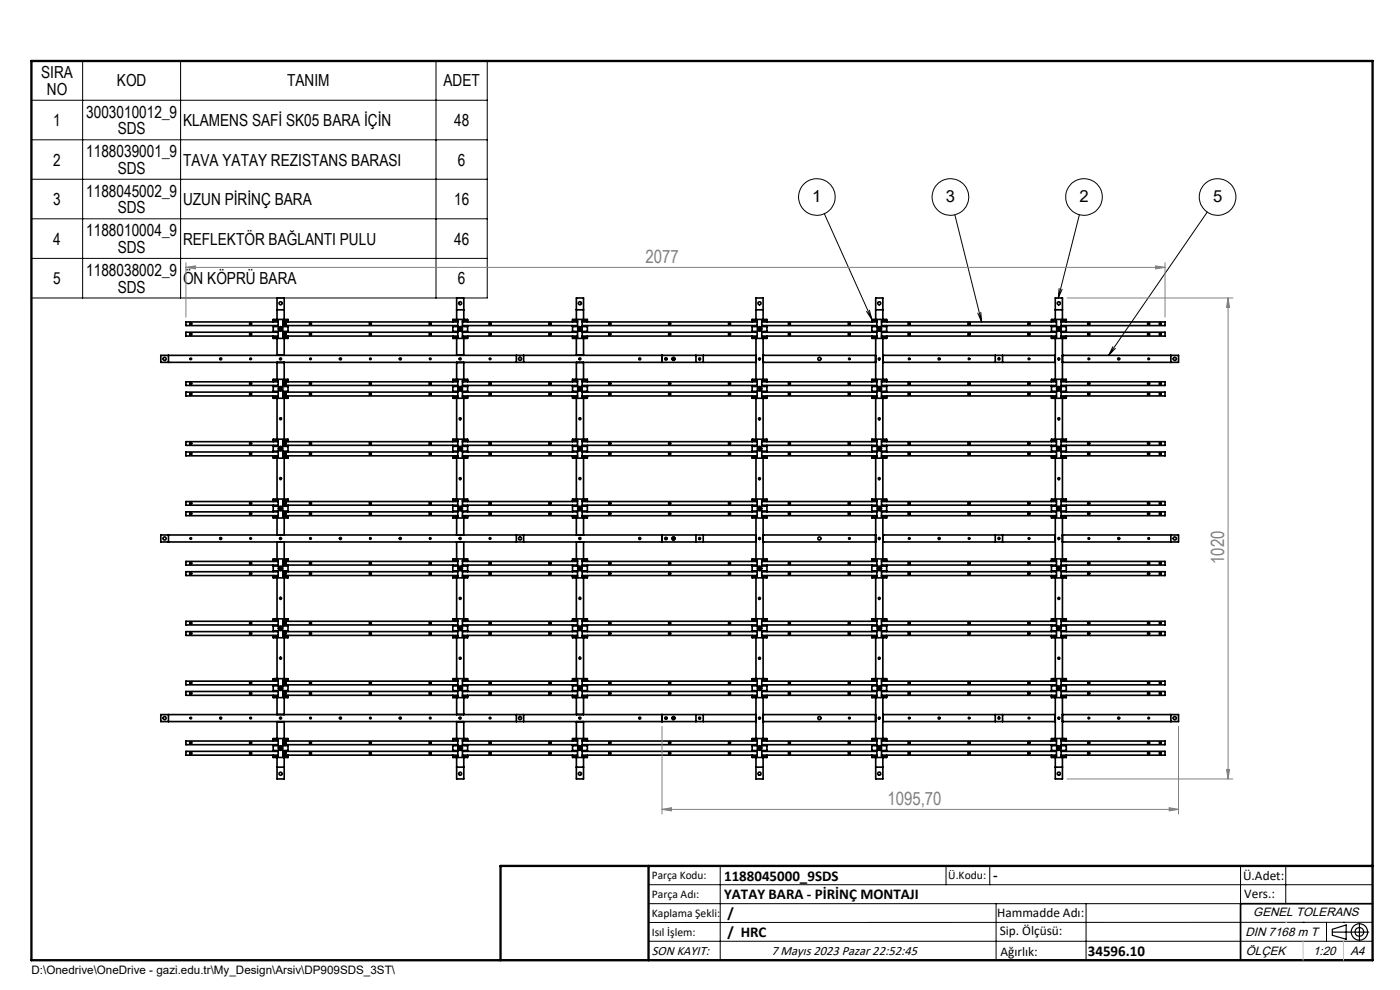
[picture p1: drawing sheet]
<svg xmlns="http://www.w3.org/2000/svg" width="297mm" height="210mm" viewBox="0 0 297 210" stroke-linecap="round" stroke-linejoin="round" font-family="sans-serif">
<g fill="none" stroke="#000" stroke-width=".35">
<path d="M35.7 75.4v1.5M58 70.3h1v1.2h-1M58 71.3v.5h3.1v-.5M58 68.1h1v1.2h-1M58 68.3v-.5h3.1v.5M58 69.1v1.4M58.8 65.7h1.5M58.8 67.8v-4.6h1.5v4.6M58.8 71.8v3.6M58.8 76.9v3.6M58.8 76.9h1.5M59 68.3h-19.6v.8h19.6"/>
<path d="M59 70.5h-19.6v.8h19.6M60 71.3h37.1M60 70.5h37.1M60 69.1h37.1M60 68.3h37.1M60.3 71.8v3.6M60.3 76.9v3.6M61.1 70.3h-1.1v1.2h1.1M61.1 68.1h-1.1v1.2h1.1M61.1 69.1v1.4M96.1 68.3v-.5h3.1v.5M96.1 69.1v1.4"/>
<path d="M96.1 71.3v.5h3.1v-.5M96.1 68.1h1v1.2h-1M96.1 70.3h1v1.2h-1M96.9 65.7h1.5M96.9 67.8v-4.6h1.5v4.6M96.9 76.9h1.5M96.9 71.8v3.6M96.9 76.9v3.6M98.1 71.3h24.4M98.1 70.5h24.4M98.1 69.1h24.4M98.1 68.3h24.4"/>
<path d="M98.4 71.8v3.6M98.4 76.9v3.6M99.2 69.1v1.4M99.2 68.1h-1.1v1.2h1.1M99.2 70.3h-1.1v1.2h1.1M109.5 75.4v1.5M111.1 75.4v1.5M121.5 70.3h1v1.2h-1M121.5 71.3v.5h3.1v-.5M121.5 68.1h1v1.2h-1M121.5 68.3v-.5h3.1v.5M121.5 69.1v1.4"/>
<path d="M122.3 65.7h1.5M122.3 67.8v-4.6h1.5v4.6M122.3 76.9h1.5M122.3 71.8v3.6M122.3 76.9v3.6M123.5 71.3h37.1M123.5 70.5h37.1M123.5 69.1h37.1M123.5 68.3h37.1M123.8 71.8v3.6M123.8 76.9v3.6M124.6 70.3h-1.1v1.2h1.1"/>
<path d="M124.6 68.1h-1.1v1.2h1.1M124.6 69.1v1.4M140.4 75.4v1.5M140.5 75.4v1.5M147.6 75.4v1.5M149.2 75.4v1.5M159.6 68.3v-.5h3.1v.5M159.6 71.3v.5h3.1v-.5M159.6 69.1v1.4M159.6 68.1h1v1.2h-1M159.6 70.3h1v1.2h-1M160.3 75.4v1.5"/>
<path d="M160.4 75.4h-126.3v1.5h126.3M160.4 67.8v-4.6h1.5v4.6M160.4 65.7h1.5M160.4 71.8v8.7M161.6 71.3h24.4M161.6 70.5h24.4M161.6 69.1h24.4M161.6 68.3h24.4M161.9 76.9h.1M161.9 75.4h.1M161.9 75.4h23.9M161.9 76.9h23.9"/>
<path d="M161.9 71.8v8.7M162.7 69.1v1.4M162.7 68.1h-1.1v1.2h1.1M162.7 70.3h-1.1v1.2h1.1M185 68.3v-.5h3.1v.5M185 71.3v.5h3.1v-.5M185 69.1v1.4M185 68.1h1v1.2h-1M185 70.3h1v1.2h-1M185.7 75.4v1.5M185.8 67.8v-4.6h1.5v4.6M185.8 65.7h1.5"/>
<path d="M185.8 71.8v8.7M187 71.3h37.1M187 70.5h37.1M187 69.1h37.1M187 68.3h37.1M187.3 76.9h.1M187.3 75.4h.1M187.3 75.4h36.6M187.3 76.9h36.6M187.3 71.8v8.7M188.1 69.1v1.4M188.1 68.1h-1.1v1.2h1.1"/>
<path d="M188.1 70.3h-1.1v1.2h1.1M211.1 75.4v1.5M212.7 75.4v1.5M223.1 70.3h1v1.2h-1M223.1 71.3v.5h3.1v-.5M223.1 68.1h1v1.2h-1M223.1 68.3v-.5h3.1v.5M223.1 69.1v1.4M223.9 67.8v-4.6h1.5v4.6M223.9 71.8v8.7M223.9 65.7h1.5M225.1 68.3h22.1v.8h-22.1"/>
<path d="M225.1 70.5h22.1v.8h-22.1M225.4 76.9h.1M225.4 75.4h.1M225.4 75.4h24.6v1.5h-24.6M225.4 71.8v8.7M226.2 70.3h-1.1v1.2h1.1M226.2 68.1h-1.1v1.2h1.1M226.2 69.1v1.4M248.4 75.4v1.5M58 80.8h1v1.2h-1M58 81v-.5h3.1v.5M58 83h1v1.2h-1"/>
<path d="M58 84v.5h3.1v-.5M58 95.7h1v1.2h-1M58 96.7v.5h3.1v-.5M58 93.5h1v1.2h-1M58 93.7v-.5h3.1v.5M58 81.8v1.4M58 94.5v1.4M58.8 84.5v8.7M58.8 97.2v8.7M59 93.7h-19.6v.8h19.6M59 81h-19.6v.8h19.6M59 83.2h-19.6v.8h19.6"/>
<path d="M59 95.9h-19.6v.8h19.6M60 94.5h37.1M60 93.7h37.1M60 81.8h37.1M60 81h37.1M60 84h37.1M60 83.2h37.1M60 96.7h37.1M60 95.9h37.1M60.3 84.5v8.7M60.3 97.2v8.7M61.1 80.8h-1.1v1.2h1.1"/>
<path d="M61.1 83h-1.1v1.2h1.1M61.1 95.7h-1.1v1.2h1.1M61.1 93.5h-1.1v1.2h1.1M61.1 81.8v1.4M61.1 94.5v1.4M96.1 80.8h1v1.2h-1M96.1 81v-.5h3.1v.5M96.1 81.8v1.4M96.1 84v.5h3.1v-.5M96.1 93.7v-.5h3.1v.5M96.1 94.5v1.4M96.1 96.7v.5h3.1v-.5"/>
<path d="M96.1 83h1v1.2h-1M96.1 93.5h1v1.2h-1M96.1 95.7h1v1.2h-1M96.9 84.5v8.7M96.9 97.2v8.7M98.1 94.5h24.4M98.1 93.7h24.4M98.1 81.8h24.4M98.1 81h24.4M98.1 84h24.4M98.1 83.2h24.4M98.1 96.7h24.4"/>
<path d="M98.1 95.9h24.4M98.4 84.5v8.7M98.4 97.2v8.7M99.2 80.8h-1.1v1.2h1.1M99.2 81.8v1.4M99.2 94.5v1.4M99.2 83h-1.1v1.2h1.1M99.2 93.5h-1.1v1.2h1.1M99.2 95.7h-1.1v1.2h1.1M121.5 80.8h1v1.2h-1M121.5 81v-.5h3.1v.5M121.5 83h1v1.2h-1"/>
<path d="M121.5 84v.5h3.1v-.5M121.5 95.7h1v1.2h-1M121.5 96.7v.5h3.1v-.5M121.5 93.5h1v1.2h-1M121.5 93.7v-.5h3.1v.5M121.5 81.8v1.4M121.5 94.5v1.4M122.3 84.5v8.7M122.3 97.2v8.7M123.5 94.5h37.1M123.5 93.7h37.1M123.5 81.8h37.1"/>
<path d="M123.5 81h37.1M123.5 84h37.1M123.5 83.2h37.1M123.5 96.7h37.1M123.5 95.9h37.1M123.8 84.5v8.7M123.8 97.2v8.7M124.6 80.8h-1.1v1.2h1.1M124.6 83h-1.1v1.2h1.1M124.6 95.7h-1.1v1.2h1.1M124.6 93.5h-1.1v1.2h1.1M124.6 81.8v1.4"/>
<path d="M124.6 94.5v1.4M159.6 80.8h1v1.2h-1M159.6 81v-.5h3.1v.5M159.6 83h1v1.2h-1M159.6 84v.5h3.1v-.5M159.6 95.7h1v1.2h-1M159.6 96.7v.5h3.1v-.5M159.6 93.5h1v1.2h-1M159.6 93.7v-.5h3.1v.5M159.6 81.8v1.4M159.6 94.5v1.4M160.4 84.5v8.7"/>
<path d="M160.4 97.2v8.7M161.6 94.5h24.4M161.6 93.7h24.4M161.6 81.8h24.4M161.6 81h24.4M161.6 84h24.4M161.6 83.2h24.4M161.6 96.7h24.4M161.6 95.9h24.4M161.9 84.5v8.7M161.9 97.2v8.7M162.7 80.8h-1.1v1.2h1.1"/>
<path d="M162.7 83h-1.1v1.2h1.1M162.7 95.7h-1.1v1.2h1.1M162.7 93.5h-1.1v1.2h1.1M162.7 81.8v1.4M162.7 94.5v1.4M185 80.8h1v1.2h-1M185 81v-.5h3.1v.5M185 83h1v1.2h-1M185 84v.5h3.1v-.5M185 95.7h1v1.2h-1M185 93.7v-.5h3.1v.5M185 96.7v.5h3.1v-.5"/>
<path d="M185 81.8v1.4M185 94.5v1.4M185 93.5h1v1.2h-1M185.8 84.5v8.7M185.8 97.2v8.7M187 94.5h37.1M187 93.7h37.1M187 81.8h37.1M187 81h37.1M187 84h37.1M187 83.2h37.1M187 96.7h37.1"/>
<path d="M187 95.9h37.1M187.3 84.5v8.7M187.3 97.2v8.7M188.1 80.8h-1.1v1.2h1.1M188.1 83h-1.1v1.2h1.1M188.1 95.7h-1.1v1.2h1.1M188.1 81.8v1.4M188.1 94.5v1.4M188.1 93.5h-1.1v1.2h1.1M223.1 80.8h1v1.2h-1M223.1 81v-.5h3.1v.5M223.1 83h1v1.2h-1"/>
<path d="M223.1 84v.5h3.1v-.5M223.1 95.7h1v1.2h-1M223.1 96.7v.5h3.1v-.5M223.1 93.5h1v1.2h-1M223.1 93.7v-.5h3.1v.5M223.1 81.8v1.4M223.1 94.5v1.4M223.9 84.5v8.7M223.9 97.2v8.7M225.1 93.7h22.1v.8h-22.1M225.1 81h22.1v.8h-22.1M225.1 83.2h22.1v.8h-22.1"/>
<path d="M225.1 95.9h22.1v.8h-22.1M225.4 84.5v8.7M225.4 97.2v8.7M226.2 80.8h-1.1v1.2h1.1M226.2 83h-1.1v1.2h1.1M226.2 95.7h-1.1v1.2h1.1M226.2 93.5h-1.1v1.2h1.1M226.2 81.8v1.4M226.2 94.5v1.4M35.7 113.5v1.5M58 106.2h1v1.2h-1M58 106.4v-.5h3.1v.5"/>
<path d="M58 108.4h1v1.2h-1M58 109.4v.5h3.1v-.5M58 118.9h1v1.2h-1M58 119.1v-.5h3.1v.5M58 107.2v1.4M58 119.9v1.4M58.8 109.9v3.6M58.8 115v3.6M58.8 113.4h1.5M59 106.4h-19.6v.8h19.6M59 108.6h-19.6v.8h19.6M59 119.1h-19.6v.8h19.6"/>
<path d="M60 119.9h37.1M60 119.1h37.1M60 107.2h37.1M60 106.4h37.1M60 109.4h37.1M60 108.6h37.1M60.3 109.9v3.6M60.3 115v3.6M61.1 106.2h-1.1v1.2h1.1M61.1 108.4h-1.1v1.2h1.1M61.1 118.9h-1.1v1.2h1.1M61.1 107.2v1.4"/>
<path d="M61.1 119.9v1.4M96.1 106.4v-.5h3.1v.5M96.1 107.2v1.4M96.1 109.4v.5h3.1v-.5M96.1 119.1v-.5h3.1v.5M96.1 119.9v1.4M96.1 106.2h1v1.2h-1M96.1 108.4h1v1.2h-1M96.1 118.9h1v1.2h-1M96.9 113.4h1.5M96.9 109.9v3.6M96.9 115v3.6"/>
<path d="M98.1 119.9h24.4M98.1 119.1h24.4M98.1 107.2h24.4M98.1 106.4h24.4M98.1 109.4h24.4M98.1 108.6h24.4M98.4 109.9v3.6M98.4 115v3.6M99.2 107.2v1.4M99.2 119.9v1.4M99.2 106.2h-1.1v1.2h1.1M99.2 108.4h-1.1v1.2h1.1"/>
<path d="M99.2 118.9h-1.1v1.2h1.1M109.5 113.5v1.5M111.1 113.5v1.5M121.5 106.2h1v1.2h-1M121.5 106.4v-.5h3.1v.5M121.5 108.4h1v1.2h-1M121.5 109.4v.5h3.1v-.5M121.5 118.9h1v1.2h-1M121.5 119.1v-.5h3.1v.5M121.5 107.2v1.4M121.5 119.9v1.4M122.3 113.4h1.5"/>
<path d="M122.3 109.9v3.6M122.3 115v3.6M123.5 119.9h37.1M123.5 119.1h37.1M123.5 107.2h37.1M123.5 106.4h37.1M123.5 109.4h37.1M123.5 108.6h37.1M123.8 109.9v3.6M123.8 115v3.6M124.6 106.2h-1.1v1.2h1.1M124.6 108.4h-1.1v1.2h1.1"/>
<path d="M124.6 118.9h-1.1v1.2h1.1M124.6 107.2v1.4M124.6 119.9v1.4M140.4 113.5v1.5M140.5 113.5v1.5M147.6 113.5v1.5M149.2 113.5v1.5M159.6 106.2h1v1.2h-1M159.6 106.4v-.5h3.1v.5M159.6 108.4h1v1.2h-1M159.6 109.4v.5h3.1v-.5M159.6 118.9h1v1.2h-1"/>
<path d="M159.6 119.1v-.5h3.1v.5M159.6 107.2v1.4M159.6 119.9v1.4M160.3 113.5v1.5M160.4 113.5h-126.3v1.5h126.3M160.4 109.9v8.7M161.6 119.9h24.4M161.6 119.1h24.4M161.6 107.2h24.4M161.6 106.4h24.4M161.6 109.4h24.4M161.6 108.6h24.4"/>
<path d="M161.9 115h.1M161.9 113.5h.1M161.9 109.9v8.7M161.9 115h23.9M161.9 113.5h23.9M162.7 106.2h-1.1v1.2h1.1M162.7 108.4h-1.1v1.2h1.1M162.7 118.9h-1.1v1.2h1.1M162.7 107.2v1.4M162.7 119.9v1.4M185 106.2h1v1.2h-1M185 106.4v-.5h3.1v.5"/>
<path d="M185 108.4h1v1.2h-1M185 109.4v.5h3.1v-.5M185 119.1v-.5h3.1v.5M185 107.2v1.4M185 119.9v1.4M185 118.9h1v1.2h-1M185.7 113.5v1.5M185.8 109.9v8.7M187 119.9h37.1M187 119.1h37.1M187 107.2h37.1M187 106.4h37.1"/>
<path d="M187 109.4h37.1M187 108.6h37.1M187.3 115h.1M187.3 113.5h.1M187.3 109.9v8.7M187.3 115h36.6M187.3 113.5h36.6M188.1 106.2h-1.1v1.2h1.1M188.1 108.4h-1.1v1.2h1.1M188.1 107.2v1.4M188.1 119.9v1.4M188.1 118.9h-1.1v1.2h1.1"/>
<path d="M211.1 113.5v1.5M212.7 113.5v1.5M223.1 106.2h1v1.2h-1M223.1 106.4v-.5h3.1v.5M223.1 108.4h1v1.2h-1M223.1 109.4v.5h3.1v-.5M223.1 118.9h1v1.2h-1M223.1 119.1v-.5h3.1v.5M223.1 107.2v1.4M223.1 119.9v1.4M223.9 109.9v8.7M225.1 106.4h22.1v.8h-22.1"/>
<path d="M225.1 108.6h22.1v.8h-22.1M225.1 119.1h22.1v.8h-22.1M225.4 115h.1M225.4 113.5h.1M225.4 109.9v8.7M225.4 113.5h24.6v1.5h-24.6M226.2 106.2h-1.1v1.2h1.1M226.2 108.4h-1.1v1.2h1.1M226.2 118.9h-1.1v1.2h1.1M226.2 107.2v1.4M226.2 119.9v1.4M248.4 113.5v1.5"/>
<path d="M58 131.6h1v1.2h-1M58 131.8v-.5h3.1v.5M58 133.8h1v1.2h-1M58 134.8v.5h3.1v-.5M58 121.1h1v1.2h-1M58 122.1v.5h3.1v-.5M58 132.6v1.4M58.8 122.6v8.7M58.8 135.3v8.7M59 121.3h-19.6v.8h19.6M59 131.8h-19.6v.8h19.6M59 134h-19.6v.8h19.6"/>
<path d="M60 134.8h37.1M60 134h37.1M60 132.6h37.1M60 131.8h37.1M60 122.1h37.1M60 121.3h37.1M60.3 122.6v8.7M60.3 135.3v8.7M61.1 131.6h-1.1v1.2h1.1M61.1 133.8h-1.1v1.2h1.1M61.1 121.1h-1.1v1.2h1.1M61.1 132.6v1.4"/>
<path d="M96.1 122.1v.5h3.1v-.5M96.1 131.8v-.5h3.1v.5M96.1 132.6v1.4M96.1 134.8v.5h3.1v-.5M96.1 121.1h1v1.2h-1M96.1 131.6h1v1.2h-1M96.1 133.8h1v1.2h-1M96.9 122.6v8.7M96.9 135.3v8.7M98.1 134.8h24.4M98.1 134h24.4M98.1 132.6h24.4"/>
<path d="M98.1 131.8h24.4M98.1 122.1h24.4M98.1 121.3h24.4M98.4 122.6v8.7M98.4 135.3v8.7M99.2 132.6v1.4M99.2 121.1h-1.1v1.2h1.1M99.2 131.6h-1.1v1.2h1.1M99.2 133.8h-1.1v1.2h1.1M121.5 131.6h1v1.2h-1M121.5 131.8v-.5h3.1v.5M121.5 133.8h1v1.2h-1"/>
<path d="M121.5 134.8v.5h3.1v-.5M121.5 121.1h1v1.2h-1M121.5 122.1v.5h3.1v-.5M121.5 132.6v1.4M122.3 122.6v8.7M122.3 135.3v8.7M123.5 134.8h37.1M123.5 134h37.1M123.5 132.6h37.1M123.5 131.8h37.1M123.5 122.1h37.1M123.5 121.3h37.1"/>
<path d="M123.8 122.6v8.7M123.8 135.3v8.7M124.6 131.6h-1.1v1.2h1.1M124.6 133.8h-1.1v1.2h1.1M124.6 121.1h-1.1v1.2h1.1M124.6 132.6v1.4M159.6 131.6h1v1.2h-1M159.6 131.8v-.5h3.1v.5M159.6 133.8h1v1.2h-1M159.6 134.8v.5h3.1v-.5M159.6 121.1h1v1.2h-1M159.6 122.1v.5h3.1v-.5"/>
<path d="M159.6 132.6v1.4M160.4 122.6v8.7M160.4 135.3v8.7M161.6 134.8h24.4M161.6 134h24.4M161.6 132.6h24.4M161.6 131.8h24.4M161.6 122.1h24.4M161.6 121.3h24.4M161.9 122.6v8.7M161.9 135.3v8.7M162.7 131.6h-1.1v1.2h1.1"/>
<path d="M162.7 133.8h-1.1v1.2h1.1M162.7 121.1h-1.1v1.2h1.1M162.7 132.6v1.4M185 131.6h1v1.2h-1M185 131.8v-.5h3.1v.5M185 133.8h1v1.2h-1M185 134.8v.5h3.1v-.5M185 122.1v.5h3.1v-.5M185 132.6v1.4M185 121.1h1v1.2h-1M185.8 122.6v8.7M185.8 135.3v8.7"/>
<path d="M187 134.8h37.1M187 134h37.1M187 132.6h37.1M187 131.8h37.1M187 122.1h37.1M187 121.3h37.1M187.3 122.6v8.7M187.3 135.3v8.7M188.1 131.6h-1.1v1.2h1.1M188.1 133.8h-1.1v1.2h1.1M188.1 132.6v1.4M188.1 121.1h-1.1v1.2h1.1"/>
<path d="M223.1 131.6h1v1.2h-1M223.1 131.8v-.5h3.1v.5M223.1 133.8h1v1.2h-1M223.1 134.8v.5h3.1v-.5M223.1 121.1h1v1.2h-1M223.1 122.1v.5h3.1v-.5M223.1 132.6v1.4M223.9 122.6v8.7M223.9 135.3v8.7M225.1 121.3h22.1v.8h-22.1M225.1 131.8h22.1v.8h-22.1M225.1 134h22.1v.8h-22.1"/>
<path d="M225.4 122.6v8.7M225.4 135.3v8.7M226.2 131.6h-1.1v1.2h1.1M226.2 133.8h-1.1v1.2h1.1M226.2 121.1h-1.1v1.2h1.1M226.2 132.6v1.4M35.7 151.6v1.5M58 157h1v1.2h-1M58 157.2v-.5h3.1v.5M58 159.2h1v1.2h-1M58 146.5h1v1.2h-1M58 147.5v.5h3.1v-.5"/>
<path d="M58 144.3h1v1.2h-1M58 144.5v-.5h3.1v.5M58 145.3v1.4M58 158v1.4M58.8 151.5h1.5M58.8 148v3.6M58.8 153.1v3.6M58.8 153.1h1.5M59 144.5h-19.6v.8h19.6M59 146.7h-19.6v.8h19.6M59 157.2h-19.6v.8h19.6M59 159.4h-19.6v.8h19.6"/>
<path d="M60 145.3h37.1M60 144.5h37.1M60 158h37.1M60 157.2h37.1M60 159.4h37.1M60 147.5h37.1M60 146.7h37.1M60.3 148v3.6M60.3 153.1v3.6M61.1 157h-1.1v1.2h1.1M61.1 159.2h-1.1v1.2h1.1M61.1 146.5h-1.1v1.2h1.1"/>
<path d="M61.1 144.3h-1.1v1.2h1.1M61.1 145.3v1.4M61.1 158v1.4M96.1 144.5v-.5h3.1v.5M96.1 145.3v1.4M96.1 147.5v.5h3.1v-.5M96.1 157.2v-.5h3.1v.5M96.1 158v1.4M96.1 144.3h1v1.2h-1M96.1 146.5h1v1.2h-1M96.1 157h1v1.2h-1M96.1 159.2h1v1.2h-1"/>
<path d="M96.9 151.5h1.5M96.9 153.1h1.5M96.9 148v3.6M96.9 153.1v3.6M98.1 145.3h24.4M98.1 144.5h24.4M98.1 158h24.4M98.1 157.2h24.4M98.1 159.4h24.4M98.1 147.5h24.4M98.1 146.7h24.4M98.4 148v3.6"/>
<path d="M98.4 153.1v3.6M99.2 145.3v1.4M99.2 158v1.4M99.2 144.3h-1.1v1.2h1.1M99.2 146.5h-1.1v1.2h1.1M99.2 157h-1.1v1.2h1.1M99.2 159.2h-1.1v1.2h1.1M109.5 151.6v1.5M111.1 151.6v1.5M121.5 157h1v1.2h-1M121.5 157.2v-.5h3.1v.5M121.5 159.2h1v1.2h-1"/>
<path d="M121.5 146.5h1v1.2h-1M121.5 147.5v.5h3.1v-.5M121.5 144.3h1v1.2h-1M121.5 144.5v-.5h3.1v.5M121.5 145.3v1.4M121.5 158v1.4M122.3 151.5h1.5M122.3 153.1h1.5M122.3 148v3.6M122.3 153.1v3.6M123.5 145.3h37.1M123.5 144.5h37.1"/>
<path d="M123.5 158h37.1M123.5 157.2h37.1M123.5 159.4h37.1M123.5 147.5h37.1M123.5 146.7h37.1M123.8 148v3.6M123.8 153.1v3.6M124.6 157h-1.1v1.2h1.1M124.6 159.2h-1.1v1.2h1.1M124.6 146.5h-1.1v1.2h1.1M124.6 144.3h-1.1v1.2h1.1M124.6 145.3v1.4"/>
<path d="M124.6 158v1.4M140.4 151.6v1.5M140.5 151.6v1.5M147.6 151.6v1.5M149.2 151.6v1.5M159.6 157h1v1.2h-1M159.6 157.2v-.5h3.1v.5M159.6 159.2h1v1.2h-1M159.6 146.5h1v1.2h-1M159.6 147.5v.5h3.1v-.5M159.6 144.3h1v1.2h-1M159.6 144.5v-.5h3.1v.5"/>
<path d="M159.6 145.3v1.4M159.6 158v1.4M160.3 151.6v1.5M160.4 151.6h-126.3v1.5h126.3M160.4 148v8.7M161.6 145.3h24.4M161.6 144.5h24.4M161.6 158h24.4M161.6 157.2h24.4M161.6 159.4h24.4M161.6 147.5h24.4M161.6 146.7h24.4"/>
<path d="M161.9 153.1h.1M161.9 151.6h.1M161.9 148v8.7M161.9 153.1h23.9M161.9 151.6h23.9M162.7 157h-1.1v1.2h1.1M162.7 159.2h-1.1v1.2h1.1M162.7 146.5h-1.1v1.2h1.1M162.7 144.3h-1.1v1.2h1.1M162.7 145.3v1.4M162.7 158v1.4M185 157h1v1.2h-1"/>
<path d="M185 157.2v-.5h3.1v.5M185 159.2h1v1.2h-1M185 144.5v-.5h3.1v.5M185 147.5v.5h3.1v-.5M185 145.3v1.4M185 158v1.4M185 144.3h1v1.2h-1M185 146.5h1v1.2h-1M185.7 151.6v1.5M185.8 148v8.7M187 145.3h37.1M187 144.5h37.1"/>
<path d="M187 158h37.1M187 157.2h37.1M187 159.4h37.1M187 147.5h37.1M187 146.7h37.1M187.3 153.1h.1M187.3 151.6h.1M187.3 148v8.7M187.3 153.1h36.6M187.3 151.6h36.6M188.1 157h-1.1v1.2h1.1M188.1 159.2h-1.1v1.2h1.1"/>
<path d="M188.1 145.3v1.4M188.1 158v1.4M188.1 144.3h-1.1v1.2h1.1M188.1 146.5h-1.1v1.2h1.1M211.1 151.6v1.5M212.7 151.6v1.5M223.1 157h1v1.2h-1M223.1 157.2v-.5h3.1v.5M223.1 159.2h1v1.2h-1M223.1 146.5h1v1.2h-1M223.1 147.5v.5h3.1v-.5M223.1 144.3h1v1.2h-1"/>
<path d="M223.1 144.5v-.5h3.1v.5M223.1 145.3v1.4M223.1 158v1.4M223.9 148v8.7M225.1 144.5h22.1v.8h-22.1M225.1 146.7h22.1v.8h-22.1M225.1 157.2h22.1v.8h-22.1M225.1 159.4h22.1v.8h-22.1M225.4 153.1h.1M225.4 151.6h.1M225.4 148v8.7M225.4 151.6h24.6v1.5h-24.6"/>
<path d="M226.2 157h-1.1v1.2h1.1M226.2 159.2h-1.1v1.2h1.1M226.2 146.5h-1.1v1.2h1.1M226.2 144.3h-1.1v1.2h1.1M226.2 145.3v1.4M226.2 158v1.4M248.4 151.6v1.5M58 160.2v.5h3.1v-.5M58.8 162.7h1.5M58.8 160.7v4.5h1.5v-4.5M60 160.2h37.1M96.1 160.2v.5h3.1v-.5"/>
<path d="M96.9 162.7h1.5M96.9 160.7v4.5h1.5v-4.5M98.1 160.2h24.4M121.5 160.2v.5h3.1v-.5M122.3 162.7h1.5M122.3 160.7v4.5h1.5v-4.5M123.5 160.2h37.1M159.6 160.2v.5h3.1v-.5M160.4 160.7v4.5h1.5v-4.5M160.4 162.7h1.5M161.6 160.2h24.4M185 160.2v.5h3.1v-.5"/>
<path d="M185.8 160.7v4.5h1.5v-4.5M185.8 162.7h1.5M187 160.2h37.1M223.1 160.2v.5h3.1v-.5M223.9 160.7v4.5h1.5v-4.5M223.9 162.7h1.5M291.2 191.7h-28v12"/>
<circle cx="34.9" cy="76.1" r=".32"/>
<circle cx="40.5" cy="68.7" r=".22"/>
<circle cx="40.5" cy="70.9" r=".22"/>
<circle cx="40.5" cy="76.1" r=".16"/>
<circle cx="46.8" cy="76.1" r=".21"/>
<circle cx="53.2" cy="68.7" r=".22"/>
<circle cx="53.2" cy="70.9" r=".22"/>
<circle cx="53.2" cy="76.1" r=".16"/>
<circle cx="59.5" cy="76.1" r=".21"/>
<circle cx="59.5" cy="64.3" r=".32"/>
<circle cx="59.5" cy="69.8" r=".22"/>
<circle cx="59.5" cy="69.8" r=".48"/>
<circle cx="59.5" cy="69.8" r=".17"/>
<circle cx="60.5" cy="70.9" r=".17"/>
<circle cx="60.5" cy="68.7" r=".16"/>
<circle cx="65.9" cy="68.7" r=".22"/>
<circle cx="65.9" cy="70.9" r=".22"/>
<circle cx="65.9" cy="76.1" r=".16"/>
<circle cx="72.2" cy="76.1" r=".21"/>
<circle cx="78.6" cy="68.7" r=".22"/>
<circle cx="78.6" cy="70.9" r=".22"/>
<circle cx="78.6" cy="76.1" r=".16"/>
<circle cx="84.9" cy="76.1" r=".21"/>
<circle cx="91.3" cy="68.7" r=".22"/>
<circle cx="91.3" cy="70.9" r=".22"/>
<circle cx="91.3" cy="76.1" r=".16"/>
<circle cx="97.6" cy="76.1" r=".21"/>
<circle cx="97.6" cy="64.3" r=".32"/>
<circle cx="97.6" cy="69.8" r=".22"/>
<circle cx="97.6" cy="69.8" r=".17"/>
<circle cx="97.6" cy="69.8" r=".48"/>
<circle cx="104" cy="68.7" r=".22"/>
<circle cx="104" cy="70.9" r=".22"/>
<circle cx="104" cy="76.1" r=".16"/>
<circle cx="110.3" cy="76.1" r=".32"/>
<circle cx="116.7" cy="68.7" r=".22"/>
<circle cx="116.7" cy="70.9" r=".22"/>
<circle cx="123" cy="76.1" r=".21"/>
<circle cx="123" cy="64.3" r=".32"/>
<circle cx="123" cy="69.8" r=".48"/>
<circle cx="123" cy="69.8" r=".23"/>
<circle cx="123" cy="69.8" r=".17"/>
<circle cx="129.4" cy="68.7" r=".22"/>
<circle cx="129.4" cy="70.9" r=".22"/>
<circle cx="135.7" cy="76.1" r=".21"/>
<circle cx="141.3" cy="76.1" r=".25"/>
<circle cx="142.1" cy="68.7" r=".22"/>
<circle cx="142.1" cy="70.9" r=".22"/>
<circle cx="142.9" cy="76.1" r=".32"/>
<circle cx="142.9" cy="76.1" r=".25"/>
<circle cx="148.4" cy="76.1" r=".21"/>
<circle cx="154.8" cy="68.7" r=".22"/>
<circle cx="154.8" cy="70.9" r=".22"/>
<circle cx="161.1" cy="64.3" r=".34"/>
<circle cx="161.1" cy="69.8" r=".48"/>
<circle cx="161.1" cy="76.1" r=".21"/>
<circle cx="161.1" cy="69.8" r=".23"/>
<circle cx="161.1" cy="69.8" r=".17"/>
<circle cx="167.5" cy="68.7" r=".22"/>
<circle cx="167.5" cy="70.9" r=".22"/>
<circle cx="173.8" cy="76.1" r=".32"/>
<circle cx="180.2" cy="68.7" r=".22"/>
<circle cx="180.2" cy="70.9" r=".22"/>
<circle cx="180.2" cy="76.1" r=".16"/>
<circle cx="186.5" cy="64.3" r=".34"/>
<circle cx="186.5" cy="69.8" r=".48"/>
<circle cx="186.5" cy="76.1" r=".21"/>
<circle cx="186.5" cy="69.8" r=".23"/>
<circle cx="186.5" cy="69.8" r=".17"/>
<circle cx="192.9" cy="68.7" r=".22"/>
<circle cx="192.9" cy="70.9" r=".22"/>
<circle cx="192.9" cy="76.1" r=".16"/>
<circle cx="199.2" cy="76.1" r=".2"/>
<circle cx="205.6" cy="68.7" r=".22"/>
<circle cx="205.6" cy="70.9" r=".22"/>
<circle cx="205.6" cy="76.1" r=".16"/>
<circle cx="211.9" cy="76.1" r=".21"/>
<circle cx="218.3" cy="68.7" r=".22"/>
<circle cx="218.3" cy="70.9" r=".22"/>
<circle cx="218.3" cy="76.1" r=".16"/>
<circle cx="224.6" cy="64.3" r=".34"/>
<circle cx="224.6" cy="69.8" r=".48"/>
<circle cx="224.6" cy="76.1" r=".21"/>
<circle cx="224.6" cy="69.8" r=".23"/>
<circle cx="224.6" cy="69.8" r=".17"/>
<circle cx="231" cy="68.7" r=".22"/>
<circle cx="231" cy="70.9" r=".22"/>
<circle cx="231" cy="76.1" r=".16"/>
<circle cx="237.3" cy="76.1" r=".2"/>
<circle cx="243.7" cy="68.7" r=".22"/>
<circle cx="243.7" cy="70.9" r=".22"/>
<circle cx="243.7" cy="76.1" r=".16"/>
<circle cx="246.1" cy="68.7" r=".21"/>
<circle cx="246.1" cy="70.9" r=".2"/>
<circle cx="249.2" cy="76.1" r=".33"/>
<circle cx="40.5" cy="94.1" r=".22"/>
<circle cx="40.5" cy="81.4" r=".22"/>
<circle cx="40.5" cy="96.3" r=".22"/>
<circle cx="40.5" cy="83.6" r=".22"/>
<circle cx="53.2" cy="94.1" r=".22"/>
<circle cx="53.2" cy="81.4" r=".22"/>
<circle cx="53.2" cy="96.3" r=".22"/>
<circle cx="53.2" cy="83.6" r=".22"/>
<circle cx="59.5" cy="82.5" r=".22"/>
<circle cx="59.5" cy="95.2" r=".22"/>
<circle cx="59.5" cy="88.8" r=".21"/>
<circle cx="59.5" cy="82.5" r=".48"/>
<circle cx="59.5" cy="95.2" r=".48"/>
<circle cx="59.5" cy="95.2" r=".17"/>
<circle cx="59.5" cy="82.5" r=".17"/>
<circle cx="60.5" cy="96.3" r=".17"/>
<circle cx="60.5" cy="83.6" r=".17"/>
<circle cx="60.5" cy="81.4" r=".16"/>
<circle cx="60.5" cy="94.1" r=".16"/>
<circle cx="65.9" cy="94.1" r=".22"/>
<circle cx="65.9" cy="81.4" r=".22"/>
<circle cx="65.9" cy="96.3" r=".22"/>
<circle cx="65.9" cy="83.6" r=".22"/>
<circle cx="78.6" cy="94.1" r=".22"/>
<circle cx="78.6" cy="81.4" r=".22"/>
<circle cx="78.6" cy="96.3" r=".22"/>
<circle cx="78.6" cy="83.6" r=".22"/>
<circle cx="91.3" cy="94.1" r=".22"/>
<circle cx="91.3" cy="81.4" r=".22"/>
<circle cx="91.3" cy="96.3" r=".22"/>
<circle cx="91.3" cy="83.6" r=".22"/>
<circle cx="97.6" cy="88.8" r=".2"/>
<circle cx="97.6" cy="82.5" r=".22"/>
<circle cx="97.6" cy="95.2" r=".22"/>
<circle cx="97.6" cy="82.5" r=".17"/>
<circle cx="97.6" cy="95.2" r=".17"/>
<circle cx="97.6" cy="82.5" r=".48"/>
<circle cx="97.6" cy="95.2" r=".48"/>
<circle cx="104" cy="94.1" r=".22"/>
<circle cx="104" cy="81.4" r=".22"/>
<circle cx="104" cy="96.3" r=".22"/>
<circle cx="104" cy="83.6" r=".22"/>
<circle cx="116.7" cy="94.1" r=".22"/>
<circle cx="116.7" cy="81.4" r=".22"/>
<circle cx="116.7" cy="96.3" r=".22"/>
<circle cx="116.7" cy="83.6" r=".22"/>
<circle cx="123" cy="95.2" r=".48"/>
<circle cx="123" cy="82.5" r=".48"/>
<circle cx="123" cy="88.8" r=".21"/>
<circle cx="123" cy="95.2" r=".23"/>
<circle cx="123" cy="82.5" r=".23"/>
<circle cx="123" cy="95.2" r=".17"/>
<circle cx="123" cy="82.5" r=".17"/>
<circle cx="129.4" cy="94.1" r=".22"/>
<circle cx="129.4" cy="81.4" r=".22"/>
<circle cx="129.4" cy="96.3" r=".22"/>
<circle cx="129.4" cy="83.6" r=".22"/>
<circle cx="142.1" cy="94.1" r=".22"/>
<circle cx="142.1" cy="81.4" r=".22"/>
<circle cx="142.1" cy="96.3" r=".22"/>
<circle cx="142.1" cy="83.6" r=".22"/>
<circle cx="154.8" cy="94.1" r=".22"/>
<circle cx="154.8" cy="81.4" r=".22"/>
<circle cx="154.8" cy="96.3" r=".22"/>
<circle cx="154.8" cy="83.6" r=".22"/>
<circle cx="161.1" cy="95.2" r=".48"/>
<circle cx="161.1" cy="82.5" r=".48"/>
<circle cx="161.1" cy="88.8" r=".21"/>
<circle cx="161.1" cy="95.2" r=".23"/>
<circle cx="161.1" cy="82.5" r=".23"/>
<circle cx="161.1" cy="95.2" r=".17"/>
<circle cx="161.1" cy="82.5" r=".17"/>
<circle cx="167.5" cy="94.1" r=".22"/>
<circle cx="167.5" cy="81.4" r=".22"/>
<circle cx="167.5" cy="96.3" r=".22"/>
<circle cx="167.5" cy="83.6" r=".22"/>
<circle cx="180.2" cy="94.1" r=".22"/>
<circle cx="180.2" cy="81.4" r=".22"/>
<circle cx="180.2" cy="96.3" r=".22"/>
<circle cx="180.2" cy="83.6" r=".22"/>
<circle cx="186.5" cy="95.2" r=".48"/>
<circle cx="186.5" cy="82.5" r=".48"/>
<circle cx="186.5" cy="88.8" r=".21"/>
<circle cx="186.5" cy="95.2" r=".23"/>
<circle cx="186.5" cy="82.5" r=".23"/>
<circle cx="186.5" cy="95.2" r=".17"/>
<circle cx="186.5" cy="82.5" r=".17"/>
<circle cx="192.9" cy="94.1" r=".22"/>
<circle cx="192.9" cy="81.4" r=".22"/>
<circle cx="192.9" cy="96.3" r=".22"/>
<circle cx="192.9" cy="83.6" r=".22"/>
<circle cx="205.6" cy="94.1" r=".22"/>
<circle cx="205.6" cy="81.4" r=".22"/>
<circle cx="205.6" cy="96.3" r=".22"/>
<circle cx="205.6" cy="83.6" r=".22"/>
<circle cx="218.3" cy="94.1" r=".22"/>
<circle cx="218.3" cy="81.4" r=".22"/>
<circle cx="218.3" cy="96.3" r=".22"/>
<circle cx="218.3" cy="83.6" r=".22"/>
<circle cx="224.6" cy="95.2" r=".48"/>
<circle cx="224.6" cy="82.5" r=".48"/>
<circle cx="224.6" cy="88.8" r=".21"/>
<circle cx="224.6" cy="95.2" r=".23"/>
<circle cx="224.6" cy="82.5" r=".23"/>
<circle cx="224.6" cy="95.2" r=".17"/>
<circle cx="224.6" cy="82.5" r=".17"/>
<circle cx="231" cy="94.1" r=".22"/>
<circle cx="231" cy="81.4" r=".22"/>
<circle cx="231" cy="96.3" r=".22"/>
<circle cx="231" cy="83.6" r=".22"/>
<circle cx="243.7" cy="94.1" r=".22"/>
<circle cx="243.7" cy="81.4" r=".22"/>
<circle cx="243.7" cy="96.3" r=".22"/>
<circle cx="243.7" cy="83.6" r=".22"/>
<circle cx="246.1" cy="94.1" r=".21"/>
<circle cx="246.1" cy="81.4" r=".21"/>
<circle cx="246.1" cy="96.3" r=".2"/>
<circle cx="246.1" cy="83.6" r=".2"/>
<circle cx="34.9" cy="114.2" r=".32"/>
<circle cx="40.5" cy="119.5" r=".22"/>
<circle cx="40.5" cy="106.8" r=".22"/>
<circle cx="40.5" cy="109" r=".22"/>
<circle cx="40.5" cy="114.2" r=".16"/>
<circle cx="46.8" cy="114.2" r=".21"/>
<circle cx="53.2" cy="119.5" r=".22"/>
<circle cx="53.2" cy="106.8" r=".22"/>
<circle cx="53.2" cy="109" r=".22"/>
<circle cx="53.2" cy="114.2" r=".16"/>
<circle cx="59.5" cy="114.2" r=".21"/>
<circle cx="59.5" cy="107.9" r=".22"/>
<circle cx="59.5" cy="101.5" r=".21"/>
<circle cx="59.5" cy="107.9" r=".48"/>
<circle cx="59.5" cy="107.9" r=".17"/>
<circle cx="60.5" cy="109" r=".17"/>
<circle cx="60.5" cy="119.5" r=".16"/>
<circle cx="60.5" cy="106.8" r=".16"/>
<circle cx="65.9" cy="106.8" r=".22"/>
<circle cx="65.9" cy="119.5" r=".22"/>
<circle cx="65.9" cy="109" r=".22"/>
<circle cx="65.9" cy="114.2" r=".16"/>
<circle cx="72.2" cy="114.2" r=".21"/>
<circle cx="78.6" cy="106.8" r=".22"/>
<circle cx="78.6" cy="119.5" r=".22"/>
<circle cx="78.6" cy="109" r=".22"/>
<circle cx="78.6" cy="114.2" r=".16"/>
<circle cx="84.9" cy="114.2" r=".21"/>
<circle cx="91.3" cy="119.5" r=".22"/>
<circle cx="91.3" cy="106.8" r=".22"/>
<circle cx="91.3" cy="109" r=".22"/>
<circle cx="91.3" cy="114.2" r=".16"/>
<circle cx="97.6" cy="114.2" r=".21"/>
<circle cx="97.6" cy="101.5" r=".2"/>
<circle cx="97.6" cy="107.9" r=".22"/>
<circle cx="97.6" cy="107.9" r=".17"/>
<circle cx="97.6" cy="107.9" r=".48"/>
<circle cx="104" cy="106.8" r=".22"/>
<circle cx="104" cy="119.5" r=".22"/>
<circle cx="104" cy="109" r=".22"/>
<circle cx="104" cy="114.2" r=".16"/>
<circle cx="110.3" cy="114.2" r=".32"/>
<circle cx="116.7" cy="119.5" r=".22"/>
<circle cx="116.7" cy="106.8" r=".22"/>
<circle cx="116.7" cy="109" r=".22"/>
<circle cx="123" cy="114.2" r=".21"/>
<circle cx="123" cy="107.9" r=".48"/>
<circle cx="123" cy="101.5" r=".21"/>
<circle cx="123" cy="107.9" r=".23"/>
<circle cx="123" cy="107.9" r=".17"/>
<circle cx="129.4" cy="119.5" r=".22"/>
<circle cx="129.4" cy="106.8" r=".22"/>
<circle cx="129.4" cy="109" r=".22"/>
<circle cx="135.7" cy="114.2" r=".21"/>
<circle cx="141.3" cy="114.2" r=".25"/>
<circle cx="142.1" cy="119.5" r=".22"/>
<circle cx="142.1" cy="106.8" r=".22"/>
<circle cx="142.1" cy="109" r=".22"/>
<circle cx="142.9" cy="114.2" r=".32"/>
<circle cx="142.9" cy="114.2" r=".25"/>
<circle cx="148.4" cy="114.2" r=".21"/>
<circle cx="154.8" cy="119.5" r=".22"/>
<circle cx="154.8" cy="106.8" r=".22"/>
<circle cx="154.8" cy="109" r=".22"/>
<circle cx="161.1" cy="107.9" r=".48"/>
<circle cx="161.1" cy="101.5" r=".21"/>
<circle cx="161.1" cy="114.2" r=".21"/>
<circle cx="161.1" cy="107.9" r=".23"/>
<circle cx="161.1" cy="107.9" r=".17"/>
<circle cx="167.5" cy="106.8" r=".22"/>
<circle cx="167.5" cy="119.5" r=".22"/>
<circle cx="167.5" cy="109" r=".22"/>
<circle cx="173.8" cy="114.2" r=".32"/>
<circle cx="180.2" cy="119.5" r=".22"/>
<circle cx="180.2" cy="106.8" r=".22"/>
<circle cx="180.2" cy="109" r=".22"/>
<circle cx="180.2" cy="114.2" r=".16"/>
<circle cx="186.5" cy="107.9" r=".48"/>
<circle cx="186.5" cy="101.5" r=".21"/>
<circle cx="186.5" cy="114.2" r=".21"/>
<circle cx="186.5" cy="107.9" r=".23"/>
<circle cx="186.5" cy="107.9" r=".17"/>
<circle cx="192.9" cy="106.8" r=".22"/>
<circle cx="192.9" cy="119.5" r=".22"/>
<circle cx="192.9" cy="109" r=".22"/>
<circle cx="192.9" cy="114.2" r=".16"/>
<circle cx="199.2" cy="114.2" r=".2"/>
<circle cx="205.6" cy="119.5" r=".22"/>
<circle cx="205.6" cy="106.8" r=".22"/>
<circle cx="205.6" cy="109" r=".22"/>
<circle cx="205.6" cy="114.2" r=".16"/>
<circle cx="211.9" cy="114.2" r=".21"/>
<circle cx="218.3" cy="106.8" r=".22"/>
<circle cx="218.3" cy="119.5" r=".22"/>
<circle cx="218.3" cy="109" r=".22"/>
<circle cx="218.3" cy="114.2" r=".16"/>
<circle cx="224.6" cy="107.9" r=".48"/>
<circle cx="224.6" cy="101.5" r=".21"/>
<circle cx="224.6" cy="114.2" r=".21"/>
<circle cx="224.6" cy="107.9" r=".23"/>
<circle cx="224.6" cy="107.9" r=".17"/>
<circle cx="231" cy="106.8" r=".22"/>
<circle cx="231" cy="119.5" r=".22"/>
<circle cx="231" cy="109" r=".22"/>
<circle cx="231" cy="114.2" r=".16"/>
<circle cx="237.3" cy="114.2" r=".2"/>
<circle cx="243.7" cy="119.5" r=".22"/>
<circle cx="243.7" cy="106.8" r=".22"/>
<circle cx="243.7" cy="109" r=".22"/>
<circle cx="243.7" cy="114.2" r=".16"/>
<circle cx="246.1" cy="119.5" r=".21"/>
<circle cx="246.1" cy="106.8" r=".21"/>
<circle cx="246.1" cy="109" r=".2"/>
<circle cx="249.2" cy="114.2" r=".33"/>
<circle cx="40.5" cy="132.2" r=".22"/>
<circle cx="40.5" cy="121.7" r=".22"/>
<circle cx="40.5" cy="134.4" r=".22"/>
<circle cx="53.2" cy="132.2" r=".22"/>
<circle cx="53.2" cy="121.7" r=".22"/>
<circle cx="53.2" cy="134.4" r=".22"/>
<circle cx="59.5" cy="133.3" r=".22"/>
<circle cx="59.5" cy="120.6" r=".22"/>
<circle cx="59.5" cy="126.9" r=".21"/>
<circle cx="59.5" cy="139.6" r=".21"/>
<circle cx="59.5" cy="133.3" r=".48"/>
<circle cx="59.5" cy="120.6" r=".48"/>
<circle cx="59.5" cy="120.6" r=".17"/>
<circle cx="59.5" cy="133.3" r=".17"/>
<circle cx="60.5" cy="121.7" r=".17"/>
<circle cx="60.5" cy="134.4" r=".17"/>
<circle cx="60.5" cy="132.2" r=".16"/>
<circle cx="65.9" cy="132.2" r=".22"/>
<circle cx="65.9" cy="121.7" r=".22"/>
<circle cx="65.9" cy="134.4" r=".22"/>
<circle cx="78.6" cy="132.2" r=".22"/>
<circle cx="78.6" cy="121.7" r=".22"/>
<circle cx="78.6" cy="134.4" r=".22"/>
<circle cx="91.3" cy="132.2" r=".22"/>
<circle cx="91.3" cy="121.7" r=".22"/>
<circle cx="91.3" cy="134.4" r=".22"/>
<circle cx="97.6" cy="126.9" r=".2"/>
<circle cx="97.6" cy="139.6" r=".2"/>
<circle cx="97.6" cy="133.3" r=".22"/>
<circle cx="97.6" cy="120.6" r=".22"/>
<circle cx="97.6" cy="133.3" r=".17"/>
<circle cx="97.6" cy="120.6" r=".17"/>
<circle cx="97.6" cy="133.3" r=".48"/>
<circle cx="97.6" cy="120.6" r=".48"/>
<circle cx="104" cy="132.2" r=".22"/>
<circle cx="104" cy="121.7" r=".22"/>
<circle cx="104" cy="134.4" r=".22"/>
<circle cx="116.7" cy="132.2" r=".22"/>
<circle cx="116.7" cy="121.7" r=".22"/>
<circle cx="116.7" cy="134.4" r=".22"/>
<circle cx="123" cy="120.6" r=".48"/>
<circle cx="123" cy="133.3" r=".48"/>
<circle cx="123" cy="126.9" r=".21"/>
<circle cx="123" cy="139.6" r=".21"/>
<circle cx="123" cy="120.6" r=".23"/>
<circle cx="123" cy="133.3" r=".23"/>
<circle cx="123" cy="120.6" r=".17"/>
<circle cx="123" cy="133.3" r=".17"/>
<circle cx="129.4" cy="132.2" r=".22"/>
<circle cx="129.4" cy="121.7" r=".22"/>
<circle cx="129.4" cy="134.4" r=".22"/>
<circle cx="142.1" cy="132.2" r=".22"/>
<circle cx="142.1" cy="121.7" r=".22"/>
<circle cx="142.1" cy="134.4" r=".22"/>
<circle cx="154.8" cy="132.2" r=".22"/>
<circle cx="154.8" cy="121.7" r=".22"/>
<circle cx="154.8" cy="134.4" r=".22"/>
<circle cx="161.1" cy="120.6" r=".48"/>
<circle cx="161.1" cy="133.3" r=".48"/>
<circle cx="161.1" cy="139.6" r=".21"/>
<circle cx="161.1" cy="126.9" r=".21"/>
<circle cx="161.1" cy="120.6" r=".23"/>
<circle cx="161.1" cy="133.3" r=".23"/>
<circle cx="161.1" cy="120.6" r=".17"/>
<circle cx="161.1" cy="133.3" r=".17"/>
<circle cx="167.5" cy="132.2" r=".22"/>
<circle cx="167.5" cy="121.7" r=".22"/>
<circle cx="167.5" cy="134.4" r=".22"/>
<circle cx="180.2" cy="132.2" r=".22"/>
<circle cx="180.2" cy="121.7" r=".22"/>
<circle cx="180.2" cy="134.4" r=".22"/>
<circle cx="186.5" cy="120.6" r=".48"/>
<circle cx="186.5" cy="133.3" r=".48"/>
<circle cx="186.5" cy="139.6" r=".21"/>
<circle cx="186.5" cy="126.9" r=".21"/>
<circle cx="186.5" cy="120.6" r=".23"/>
<circle cx="186.5" cy="133.3" r=".23"/>
<circle cx="186.5" cy="120.6" r=".17"/>
<circle cx="186.5" cy="133.3" r=".17"/>
<circle cx="192.9" cy="132.2" r=".22"/>
<circle cx="192.9" cy="121.7" r=".22"/>
<circle cx="192.9" cy="134.4" r=".22"/>
<circle cx="205.6" cy="132.2" r=".22"/>
<circle cx="205.6" cy="121.7" r=".22"/>
<circle cx="205.6" cy="134.4" r=".22"/>
<circle cx="218.3" cy="132.2" r=".22"/>
<circle cx="218.3" cy="121.7" r=".22"/>
<circle cx="218.3" cy="134.4" r=".22"/>
<circle cx="224.6" cy="120.6" r=".48"/>
<circle cx="224.6" cy="133.3" r=".48"/>
<circle cx="224.6" cy="139.6" r=".21"/>
<circle cx="224.6" cy="126.9" r=".21"/>
<circle cx="224.6" cy="120.6" r=".23"/>
<circle cx="224.6" cy="133.3" r=".23"/>
<circle cx="224.6" cy="120.6" r=".17"/>
<circle cx="224.6" cy="133.3" r=".17"/>
<circle cx="231" cy="132.2" r=".22"/>
<circle cx="231" cy="121.7" r=".22"/>
<circle cx="231" cy="134.4" r=".22"/>
<circle cx="243.7" cy="132.2" r=".22"/>
<circle cx="243.7" cy="121.7" r=".22"/>
<circle cx="243.7" cy="134.4" r=".22"/>
<circle cx="246.1" cy="132.2" r=".21"/>
<circle cx="246.1" cy="121.7" r=".2"/>
<circle cx="246.1" cy="134.4" r=".2"/>
<circle cx="34.9" cy="152.3" r=".32"/>
<circle cx="40.5" cy="144.9" r=".22"/>
<circle cx="40.5" cy="157.6" r=".22"/>
<circle cx="40.5" cy="147.1" r=".22"/>
<circle cx="40.5" cy="159.8" r=".22"/>
<circle cx="40.5" cy="152.3" r=".16"/>
<circle cx="46.8" cy="152.3" r=".21"/>
<circle cx="53.2" cy="144.9" r=".22"/>
<circle cx="53.2" cy="157.6" r=".22"/>
<circle cx="53.2" cy="159.8" r=".22"/>
<circle cx="53.2" cy="147.1" r=".22"/>
<circle cx="53.2" cy="152.3" r=".16"/>
<circle cx="59.5" cy="152.3" r=".21"/>
<circle cx="59.5" cy="158.7" r=".22"/>
<circle cx="59.5" cy="146" r=".22"/>
<circle cx="59.5" cy="158.7" r=".48"/>
<circle cx="59.5" cy="146" r=".48"/>
<circle cx="59.5" cy="146" r=".17"/>
<circle cx="59.5" cy="158.7" r=".17"/>
<circle cx="60.5" cy="147.1" r=".17"/>
<circle cx="60.5" cy="159.8" r=".17"/>
<circle cx="60.5" cy="144.9" r=".16"/>
<circle cx="60.5" cy="157.6" r=".16"/>
<circle cx="65.9" cy="144.9" r=".22"/>
<circle cx="65.9" cy="157.6" r=".22"/>
<circle cx="65.9" cy="159.8" r=".22"/>
<circle cx="65.9" cy="147.1" r=".22"/>
<circle cx="65.9" cy="152.3" r=".16"/>
<circle cx="72.2" cy="152.3" r=".21"/>
<circle cx="78.6" cy="144.9" r=".22"/>
<circle cx="78.6" cy="157.6" r=".22"/>
<circle cx="78.6" cy="159.8" r=".22"/>
<circle cx="78.6" cy="147.1" r=".22"/>
<circle cx="78.6" cy="152.3" r=".16"/>
<circle cx="84.9" cy="152.3" r=".21"/>
<circle cx="91.3" cy="144.9" r=".22"/>
<circle cx="91.3" cy="157.6" r=".22"/>
<circle cx="91.3" cy="147.1" r=".22"/>
<circle cx="91.3" cy="159.8" r=".22"/>
<circle cx="91.3" cy="152.3" r=".16"/>
<circle cx="97.6" cy="152.3" r=".21"/>
<circle cx="97.6" cy="146" r=".22"/>
<circle cx="97.6" cy="158.7" r=".22"/>
<circle cx="97.6" cy="146" r=".17"/>
<circle cx="97.6" cy="158.7" r=".17"/>
<circle cx="97.6" cy="146" r=".48"/>
<circle cx="97.6" cy="158.7" r=".48"/>
<circle cx="104" cy="144.9" r=".22"/>
<circle cx="104" cy="157.6" r=".22"/>
<circle cx="104" cy="147.1" r=".22"/>
<circle cx="104" cy="159.8" r=".22"/>
<circle cx="104" cy="152.3" r=".16"/>
<circle cx="110.3" cy="152.3" r=".32"/>
<circle cx="116.7" cy="144.9" r=".22"/>
<circle cx="116.7" cy="157.6" r=".22"/>
<circle cx="116.7" cy="147.1" r=".22"/>
<circle cx="116.7" cy="159.8" r=".22"/>
<circle cx="123" cy="152.3" r=".21"/>
<circle cx="123" cy="146" r=".48"/>
<circle cx="123" cy="158.7" r=".48"/>
<circle cx="123" cy="158.7" r=".23"/>
<circle cx="123" cy="146" r=".23"/>
<circle cx="123" cy="146" r=".17"/>
<circle cx="123" cy="158.7" r=".17"/>
<circle cx="129.4" cy="157.6" r=".22"/>
<circle cx="129.4" cy="144.9" r=".22"/>
<circle cx="129.4" cy="159.8" r=".22"/>
<circle cx="129.4" cy="147.1" r=".22"/>
<circle cx="135.7" cy="152.3" r=".21"/>
<circle cx="141.3" cy="152.3" r=".25"/>
<circle cx="142.1" cy="144.9" r=".22"/>
<circle cx="142.1" cy="157.6" r=".22"/>
<circle cx="142.1" cy="159.8" r=".22"/>
<circle cx="142.1" cy="147.1" r=".22"/>
<circle cx="142.9" cy="152.3" r=".32"/>
<circle cx="142.9" cy="152.3" r=".25"/>
<circle cx="148.4" cy="152.3" r=".21"/>
<circle cx="154.8" cy="144.9" r=".22"/>
<circle cx="154.8" cy="157.6" r=".22"/>
<circle cx="154.8" cy="159.8" r=".22"/>
<circle cx="154.8" cy="147.1" r=".22"/>
<circle cx="161.1" cy="158.7" r=".48"/>
<circle cx="161.1" cy="146" r=".48"/>
<circle cx="161.1" cy="152.3" r=".21"/>
<circle cx="161.1" cy="158.7" r=".23"/>
<circle cx="161.1" cy="146" r=".23"/>
<circle cx="161.1" cy="158.7" r=".17"/>
<circle cx="161.1" cy="146" r=".17"/>
<circle cx="167.5" cy="144.9" r=".22"/>
<circle cx="167.5" cy="157.6" r=".22"/>
<circle cx="167.5" cy="147.1" r=".22"/>
<circle cx="167.5" cy="159.8" r=".22"/>
<circle cx="173.8" cy="152.3" r=".32"/>
<circle cx="180.2" cy="157.6" r=".22"/>
<circle cx="180.2" cy="144.9" r=".22"/>
<circle cx="180.2" cy="159.8" r=".22"/>
<circle cx="180.2" cy="147.1" r=".22"/>
<circle cx="180.2" cy="152.3" r=".16"/>
<circle cx="186.5" cy="146" r=".48"/>
<circle cx="186.5" cy="158.7" r=".48"/>
<circle cx="186.5" cy="152.3" r=".21"/>
<circle cx="186.5" cy="146" r=".23"/>
<circle cx="186.5" cy="158.7" r=".23"/>
<circle cx="186.5" cy="158.7" r=".17"/>
<circle cx="186.5" cy="146" r=".17"/>
<circle cx="192.9" cy="157.6" r=".22"/>
<circle cx="192.9" cy="144.9" r=".22"/>
<circle cx="192.9" cy="159.8" r=".22"/>
<circle cx="192.9" cy="147.1" r=".22"/>
<circle cx="192.9" cy="152.3" r=".16"/>
<circle cx="199.2" cy="152.3" r=".2"/>
<circle cx="205.6" cy="144.9" r=".22"/>
<circle cx="205.6" cy="157.6" r=".22"/>
<circle cx="205.6" cy="147.1" r=".22"/>
<circle cx="205.6" cy="159.8" r=".22"/>
<circle cx="205.6" cy="152.3" r=".16"/>
<circle cx="211.9" cy="152.3" r=".21"/>
<circle cx="218.3" cy="144.9" r=".22"/>
<circle cx="218.3" cy="157.6" r=".22"/>
<circle cx="218.3" cy="147.1" r=".22"/>
<circle cx="218.3" cy="159.8" r=".22"/>
<circle cx="218.3" cy="152.3" r=".16"/>
<circle cx="224.6" cy="146" r=".48"/>
<circle cx="224.6" cy="158.7" r=".48"/>
<circle cx="224.6" cy="152.3" r=".21"/>
<circle cx="224.6" cy="158.7" r=".23"/>
<circle cx="224.6" cy="146" r=".23"/>
<circle cx="224.6" cy="158.7" r=".17"/>
<circle cx="224.6" cy="146" r=".17"/>
<circle cx="231" cy="157.6" r=".22"/>
<circle cx="231" cy="144.9" r=".22"/>
<circle cx="231" cy="159.8" r=".22"/>
<circle cx="231" cy="147.1" r=".22"/>
<circle cx="231" cy="152.3" r=".16"/>
<circle cx="237.3" cy="152.3" r=".2"/>
<circle cx="243.7" cy="144.9" r=".22"/>
<circle cx="243.7" cy="157.6" r=".22"/>
<circle cx="243.7" cy="159.8" r=".22"/>
<circle cx="243.7" cy="147.1" r=".22"/>
<circle cx="243.7" cy="152.3" r=".16"/>
<circle cx="246.1" cy="157.6" r=".21"/>
<circle cx="246.1" cy="144.9" r=".21"/>
<circle cx="246.1" cy="147.1" r=".2"/>
<circle cx="246.1" cy="159.8" r=".2"/>
<circle cx="249.2" cy="152.3" r=".33"/>
<circle cx="59.5" cy="164.1" r=".32"/>
<circle cx="97.6" cy="164.1" r=".32"/>
<circle cx="123" cy="164.1" r=".32"/>
<circle cx="161.1" cy="164.1" r=".34"/>
<circle cx="186.5" cy="164.1" r=".34"/>
<circle cx="224.6" cy="164.1" r=".34"/>
</g>
<g fill="none" stroke="#000" stroke-width=".21">
<path d="M6.7 12.8h96.7v50.4h-96.7zM17.5 12.8v50.4M38.3 12.8v50.4M92.5 12.8v50.4M6.7 21.3h96.7M6.7 29.7h96.7M6.7 38h96.7M6.7 46.4h96.7M6.7 54.8h96.7M174.9 45.3l10.1 22.5M202.6 45.6l5.6 22.7M229 45.5l-4.5 17.7"/>
<path d="M256.1 45l-20.9 30.4M183.8 66.1l1.2 1.7M184.4 65.8l.6 2M207.4 66.4l.8 1.9M208.1 66.2l.1 2.1M224.7 61.2l-.2 2M225.3 61.4l-.8 1.8M236.1 73.5l-.9 1.9M236.6 73.9l-1.4 1.5M137.6 187.7h153.6M137.6 191.7h153.6M137.6 199.7h153.6"/>
<path d="M152.8 183.7v20M200.7 183.7v4M210 183.7v4M211.3 191.7v12M230.4 191.7v12M263.2 183.7v20M272.8 183.7v8M276.4 195.6h.1M281.4 195.6v4.1M285 195.6h.1M291.2 195.6l-153.6 .1"/>
<circle cx="173.3" cy="41.8" r="3.9"/>
<circle cx="201.6" cy="41.8" r="3.9"/>
<circle cx="230" cy="41.8" r="3.9"/>
<circle cx="258.3" cy="41.8" r="3.9"/>
</g>
<g fill="none" stroke="#000" stroke-width=".25">
<path d="M282.6 197.7h7.8M282.6 197.1l3-.9v3l-3-.8zM288.4 195.8v3.8M106.2 203.7h185"/>
<circle cx="288.4" cy="197.7" r="1.74"/>
<circle cx="288.4" cy="197.7" r=".93"/>
</g>
<g fill="none" stroke="#808080" stroke-width=".21">
<path d="M39.4 56.7l2.1-.3v.6zM39.4 55.7v11.6M39.4 56.7h207.8M245.1 56.4l2.1 .3-2.1 .3zM247.2 55.7v11.6M226.4 63.2h35.1M260.5 63.2l.3 2h-.6zM260.5 63.2v102M140.4 154.1v18.6M250 154.1v18.6M140.4 171.7l2.1-.4v.7zM140.4 171.7h109.6"/>
<path d="M226.4 165.2h35.1M248 171.3l2 .4-2 .3zM260.2 163.2h.6l-.3 2z"/>
</g>
<path d="M6.7 12.9h284.5v190.8h-284.5zM137.6 183.7v20M291.2 183.7h-185v20" fill="none" stroke="#000" stroke-width=".5"/>
<path d="M276.4 199.7v4M285 199.7v4" fill="none" stroke="#c0c0c0" stroke-width=".21"/>
<path d="M272.8 195.6h.1" fill="none" stroke="#c0c0c0" stroke-width=".25"/>
<g fill="#808080">
<path d="M39.4 56.7l2.1-.3v.6zM245.1 56.4l2.1 .3-2.1 .3z"/>
<path d="M260.2 163.2h.6l-.3 2zM260.5 63.2l.3 2h-.6z"/>
<path d="M140.4 171.7l2.1-.4v.7zM248 171.3l2 .4-2 .3z"/>
</g>
<g font-size="3.9" fill="#808080">
<text x="136.9" y="55.8">2077</text>
<text x="259.7" y="119.6" transform="rotate(-90 259.7 119.6)">1020</text>
<text x="188.3" y="170.8">1095,70</text>
</g>
<g font-size="3.5">
<text x="8.7" y="16.6">SIRA</text>
<text x="9.9" y="20.1">NO</text>
<text x="24.8" y="18.3">KOD</text>
<text x="60.9" y="18.3">TANIM</text>
<text x="94.1" y="18.3">ADET</text>
<text x="11.3" y="26.7">1</text>
<text x="18.3" y="25">3003010012_9</text>
<text x="25" y="28.5">SDS</text>
<text x="38.8" y="26.7">KLAMENS SAFİ SK05 BARA İÇİN</text>
<text x="96.3" y="26.7">48</text>
<text x="11.3" y="35.1">2</text>
<text x="18.3" y="33.4">1188039001_9</text>
<text x="38.8" y="35.1">TAVA YATAY REZISTANS BARASI</text>
<text x="97.1" y="35.1">6</text>
<text x="18.3" y="41.8">1188045002_9</text>
<text x="25" y="36.9">SDS</text>
<text x="11.3" y="43.5">3</text>
<text x="25" y="45.3">SDS</text>
<text x="38.8" y="43.5">UZUN PİRİNÇ BARA</text>
<text x="96.3" y="43.5">16</text>
<text x="172.3" y="42.9">1</text>
<text x="200.7" y="42.9">3</text>
<text x="229" y="42.9">2</text>
<text x="257.3" y="42.9">5</text>
<text x="11.3" y="51.9">4</text>
<text x="18.3" y="50.1">1188010004_9</text>
<text x="25" y="53.7">SDS</text>
<text x="38.8" y="51.9">REFLEKTÖR BAĞLANTI PULU</text>
<text x="96.3" y="51.9">46</text>
<text x="18.3" y="58.5">1188038002_9</text>
<text x="11.3" y="60.3">5</text>
<text x="25" y="62.1">SDS</text>
<text x="38.8" y="60.3">ÖN KÖPRÜ BARA</text>
<text x="97.1" y="60.3">6</text>
</g>
<g font-size="3.2">
<text x="153.6" y="186.8">1188045000_9SDS</text>
<text x="153.6" y="190.8">YATAY BARA - PİRİNÇ MONTAJI</text>
<text x="210.7" y="186.6">-</text>
<text x="154.3" y="194.8">/</text>
<text x="154.3" y="198.8">/ HRC</text>
<text x="230.8" y="202.8">34596.10</text>
</g>
<g font-size="2.8">
<text x="263.7" y="186.7">Ü.Adet:</text>
<text x="263.9" y="190.5">Vers.:</text>
<text x="211.5" y="194.5">Hammadde Adı:</text>
<text x="138.3" y="202.6">SON KAYIT:</text>
<text x="163.7" y="202.6">7 Mayıs 2023 Pazar 22:52:45</text>
<text x="212.1" y="198.4">Sip. Ölçüsü:</text>
<text x="212.2" y="202.7">Ağırlık:</text>
</g>
<g font-size="2.6">
<text x="265.9" y="194.4">GENEL TOLERANS</text>
<text x="264.2" y="198.5">DIN 7168 m T</text>
<text x="264.3" y="202.6">ÖLÇEK</text>
<text x="278.5" y="202.6">1:20</text>
<text x="286.5" y="202.6">A4</text>
</g>
<g font-size="2.5">
<text x="138.3" y="186.4">Parça Kodu:</text>
<text x="138.3" y="190.5">Parça Adı:</text>
<text x="201.2" y="186.5">Ü.Kodu:</text>
<text x="138.3" y="194.5">Kaplama Şekli:</text>
<text x="138.3" y="198.6">Isıl İşlem:</text>
<text x="6.7" y="206.7">D:\Onedrive\OneDrive - gazi.edu.tr\My_Design\Arsiv\DP909SDS_3ST\</text>
</g>
</svg>
